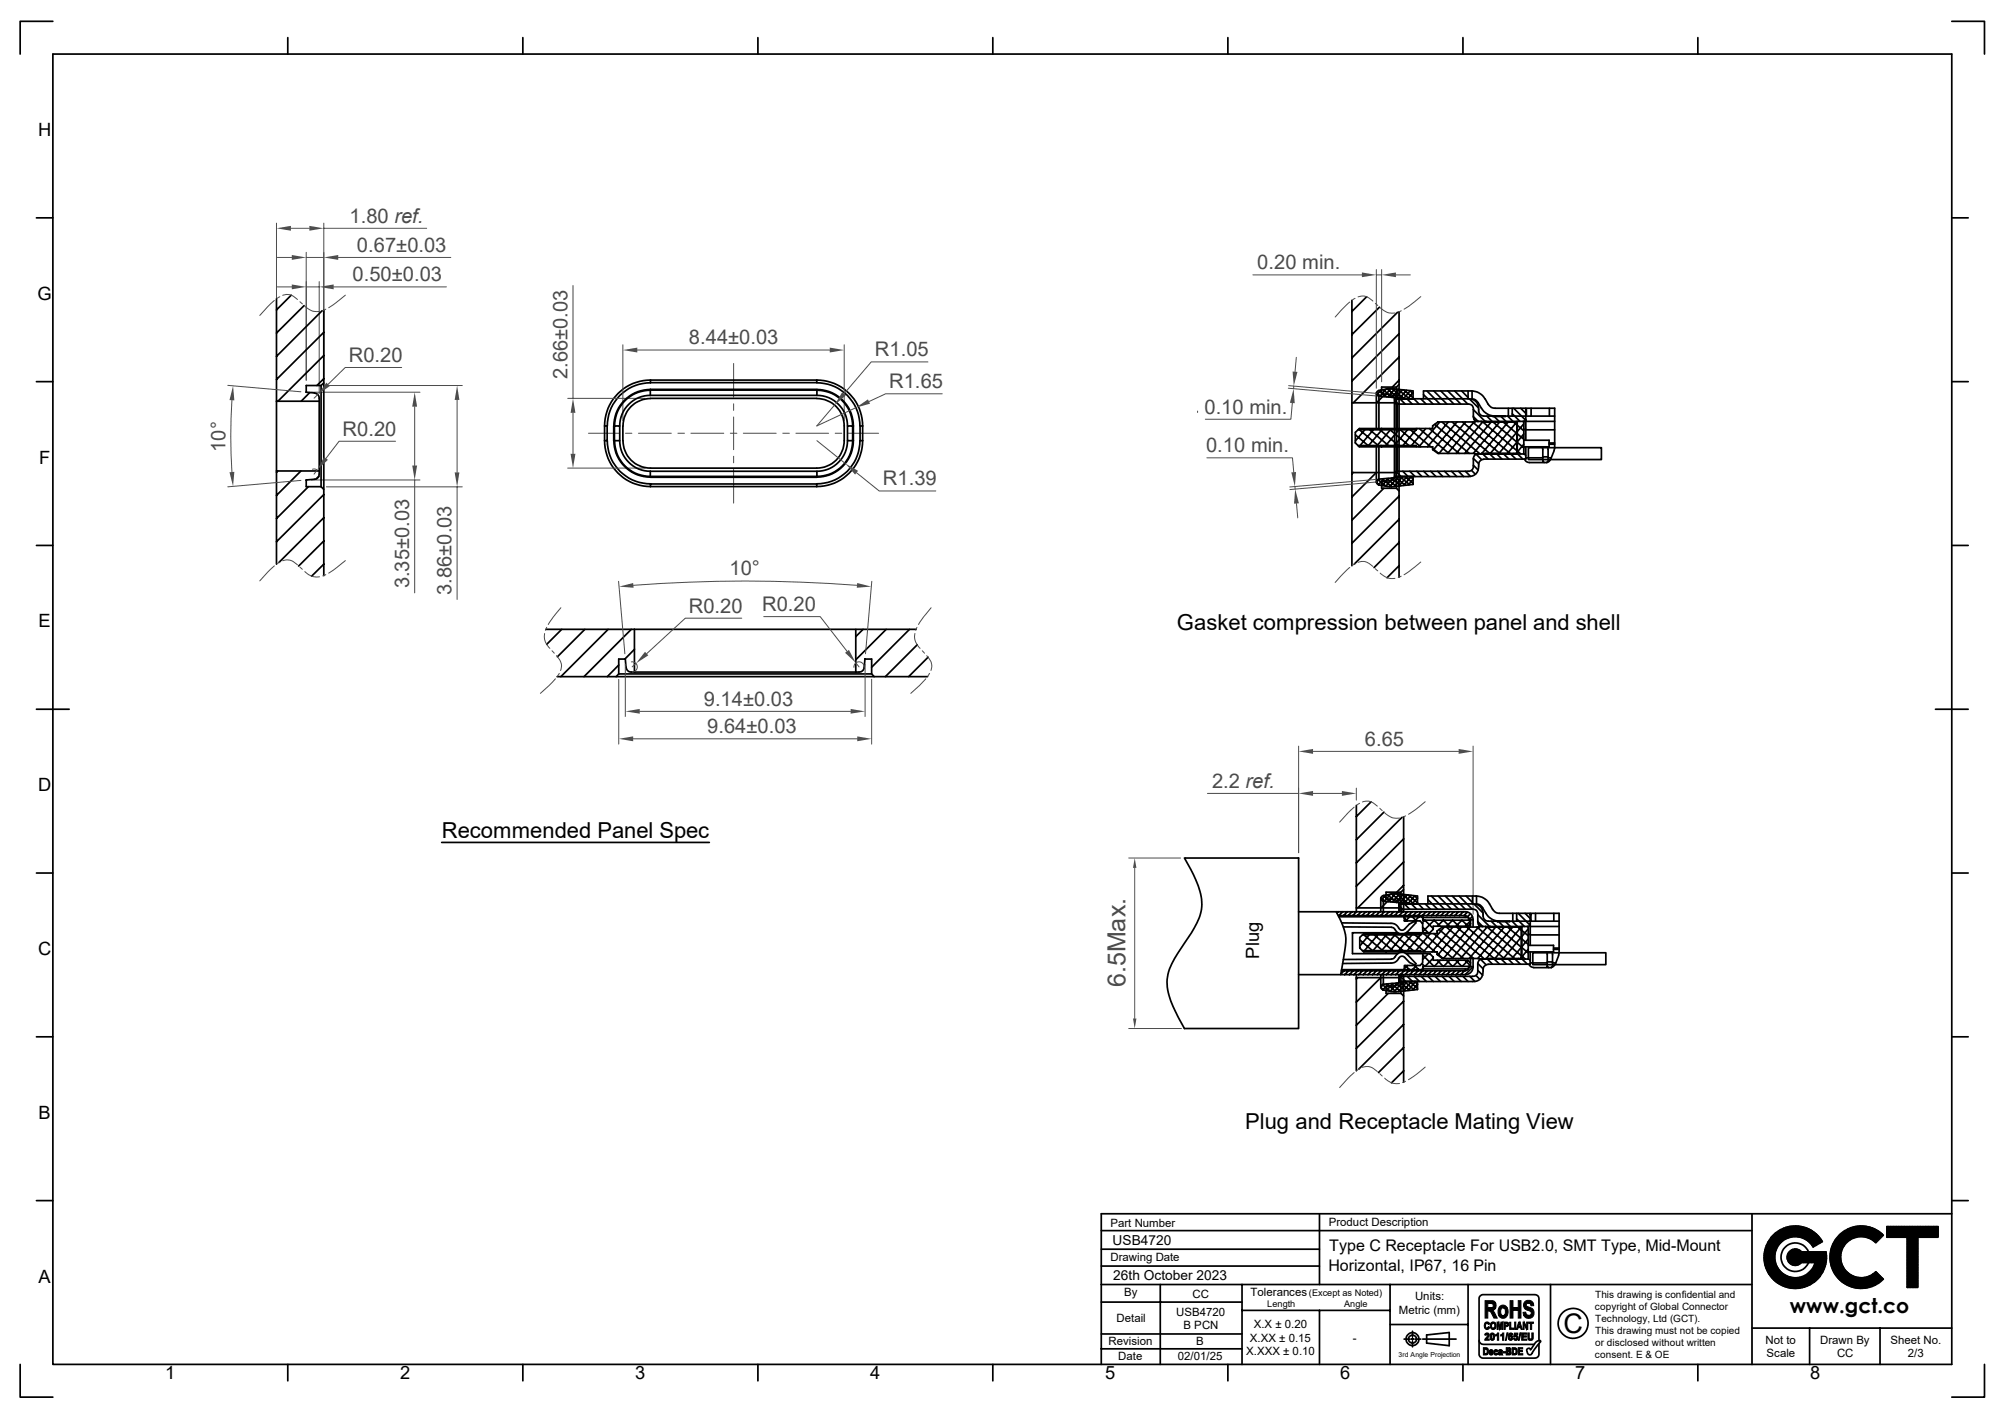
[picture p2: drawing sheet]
<svg xmlns="http://www.w3.org/2000/svg" width="297mm" height="210mm" viewBox="0 0 297 210" stroke-linecap="round" stroke-linejoin="round" font-family="sans-serif">
<g fill="none" stroke="#4b4b4b" stroke-width=".15">
<path d="M108.7 53.8v5M108.7 59.8v1M87.2 64.2h4.5M92.6 64.2h1M94.6 64.2h4.8M100.4 64.2h1M102.3 64.2h4.9M108.2 64.2h1M108.7 61.7v4.9M108.7 67.6v.9M108.7 69.5v5M110.1 64.2h4.9"/>
<path d="M116 64.2h.9M117.9 64.2h4.8M123.7 64.2h1M125.7 64.2h4.5M192.4 110.5v15.8M194.5 111.3h21.6M218.2 110.5v24.9"/>
</g>
<g fill="none" stroke="#000" stroke-width=".25">
<path d="M7.8 8h281.3v194.1h-281.3zM7.8 3.2h-4.8v4.8M42.6 5.6v2.4M77.4 5.6v2.4M112.3 5.6v2.4M147.1 5.6v2.4M181.9 5.6v2.4M216.7 5.6v2.4M251.5 5.6v2.4M289.1 3.2h4.9v4.8M5.4 32.3h2.4M289.1 32.3h2.4"/>
<path d="M5.4 56.5h2.4M289.1 56.5h2.4M5.4 80.8h2.4M289.1 80.8h2.4M5.4 105h4.8M286.7 105h4.8M5.4 129.3h2.4M65.4 124.8h39.7M175.5 127.1h16.9v25.2h-16.9l-1-1.6a11.1 11.1 0 0 1-1.6-5.3 7.6 7.6 0 0 1 1.6-4.2l1-1.5a12.5 12.5 0 0 0 2.5-5 8.5 8.5 0 0 0-1.2-5.2zM192.4 135h24.6a1.16 1.16 0 0 1 1.2 1.2M197.9 135a7.6 7.6 0 0 1 1.3 5.8l-.6 3.5M198.2 135l-.2 .2"/>
<path d="M198.2 135.6h18.8M198.3 135.8h12.5v.5h7v1M198.8 136.7h7.2a1.49 1.49 0 0 1 1.4 1h.5l.9-.9 .7-.3 .2 .2-1.2 1.3a1.12 1.12 0 0 1-1.8-.3M198.9 135l-.6 .6M199 137.3h7.1M199.6 135l-.6 .6M200.3 135l-.6 .6M201 135l-.6 .6M201.6 135l-.5 .6M202.3 135l-.6 .6M203 135l-.6 .6M203.7 135l-.6 .6"/>
<path d="M204.4 135l-.6 .6M205.1 135l-.6 .6M205.8 135l-.6 .6M206.1 137.3l.3 .1 .3 .3M206.5 135l-.6 .6M207 138.1h-6.7v3.1h6.7M207.1 135l-.5 .6M207.8 135l-.6 .6M208 135.8v.6h2.4l.3 .4 .1 1.3M208 136l.4 .4M208.5 135l-.6 .6M208.8 135.8l-.6 .6"/>
<path d="M209.2 135.8l.6 .6M209.2 135l-.6 .6M209.9 135l-.6 .6M210.2 135.8l-.6 .6M210.6 135.8l.2 .2M210.6 135l-.6 .6M210.7 137.3l.9 .8M210.8 135.9h6.7v.4M210.8 135.9v.4M211.1 136.3l1.2 1.2M211.1 136.3l-.4 .4M211.3 135l-.6 .6"/>
<path d="M211.9 135l-.5 .6M212.4 136.3l.9 .9M212.4 136.3l-1.6 1.7M212.6 135l-.6 .6M212.9 137.2l.9-.9 .9 .9M213.3 135l-.6 .6M214 135l-.6 .6M214.3 137.2l.9-.9 .9 .9M214.7 135l-.6 .6M215.4 135l-.6 .6M216.1 135l-.6 .6M216.7 135l-.5 .6"/>
<path d="M217 135.6l.4 .2 .2 .4M217 135.6v.3M217.4 135.1l-.5 .5M217.4 137.1l-.8-.8-.9 .9M217.6 136.2v.1M217.6 136.2h.6M217.8 136.8l-.4 .4h-5.1v.4l-.5 .5h-3.5M217.8 136.4l-.8 .8M217.8 135.3l-.4 .4M218.1 135.7l-.4 .5M218.2 136.2v1.1M289.1 129.3h2.4"/>
<path d="M5.4 153.5h2.4M192.4 144.3h24.6M198.7 143.8h18.3M199.1 143.8l-.5 .4M199.8 143.8l-.6 .5M200.4 143.8l-.5 .5M201.1 143.8l-.5 .5M201.8 143.8l-.5 .5M202.5 143.8l-.6 .5M203.2 143.8l-.6 .5M203.9 143.8l-.6 .5M204.6 143.8l-.6 .5"/>
<path d="M205.3 143.8l-.6 .5M206 143.8l-.6 .5M206.1 142.1h-7.1M206.6 143.8l-.5 .5M206.7 141.7l-.3 .2-.3 .1M206.7 141.7a1.12 1.12 0 0 1 1.8-.3l1.2 1.3-.2 .2-.7-.4-.7-.7a.57 .57 0 0 0-.6-.2 .57 .57 0 0 0-.4 .5l-.4 .4-.5 .1-7.3 .1M207.3 143.8l-.6 .5M208 143.8l-.6 .5M208.2 143l.6 .6M208.3 141.2h3.5l.5 .5v.5h5.1l.4 .4M208.5 143l-.5 .4M208.7 143.8l-.6 .5"/>
<path d="M209.4 143.8l-.6 .5M209.5 143l.7 .6M209.8 143l-.6 .6M210.1 143.8l-.6 .5M210.6 142.7l.4 .4M210.8 141.2l-.1 1.4-.3 .4h-2.4v.6M210.8 143.5l-.2 .1M210.8 141.4l1.6 1.7M210.8 143.8l-.6 .5M210.8 143.1v.4M211.5 143.8l-.6 .5M211.6 141.2l-.9 .9"/>
<path d="M212.1 143.8l-.6 .5M212.3 141.9l-1.2 1.2M212.8 143.8l-.6 .5M212.9 142.2l.9 .9M213.4 142.2l-.9 .9M213.5 143.8l-.6 .5M214.2 143.8l-.6 .5M214.3 142.2l.9 .9M214.7 142.2l-.9 .9M214.9 143.8l-.6 .5M215.6 143.8l-.6 .5M215.6 142.2l.9 .9"/>
<path d="M216.1 142.2l-.9 .9M216.3 143.8l-.6 .5M216.9 143.8l-.5 .5M217 142.2l.8 .8M217 143.5v.3M217.5 142.2l-.9 .9M217.5 143.1v.4h-6.7M217.6 143.2l-.2 .4-.4 .1M217.6 143.1v.1M217.6 143.2h.6M217.8 141.9v1.2h-7v.5h-12.1M218.2 143.2a1.16 1.16 0 0 1-1.2 1.1"/>
<path d="M218.2 143.2l-1.2 1.1M218.2 141.9v1.3M289.1 153.5h2.4M5.4 177.8h2.4M195.5 179.8v10.4M259.5 179.8v22.3M289.1 177.8h2.4M289.1 179.8h-126v22.3M163.1 182.3h96.4M163.1 190.2h96.4M163.1 192.8h20.9M163.1 197.6h20.9"/>
<path d="M163.1 187.5h32.4M163.1 185h32.4M163.1 199.8h20.9M171.9 190.2v11.9M184 190.2v11.9M184 194.1h21.9M195.5 194.1v8M205.9 190.2v11.9M205.9 196.2h11.6M208 198.3h.9M209.1 198.3h.3M209.2 197.2v.8"/>
<path d="M209.2 198.2v.2M209.2 198.7v.8M209.6 198.3h.9M210.7 198.3h5M211.3 197.7l3.4-.4v2l-3.4-.4zM217.5 190.2v11.9M219.1 198.5a.82 .82 0 0 0 1.2 .6h6.9M226.2 199.8a.28 .28 0 0 1 .3-.1 .28 .28 0 0 1 .2 .2l.2-.3a1.57 1.57 0 0 1 1.2-1.1l.1 .2-1.2 1.5a.42 .42 0 0 1-.4 .4 .42 .42 0 0 1-.4-.4zM228 198.5v-6a.68 .68 0 0 0-.9-.8h-6.9a.83 .83 0 0 0-1.1 .6v8a.71 .71 0 0 0 .2 .7 .71 .71 0 0 0 .7 .1h7.1a.71 .71 0 0 0 .7-.1 .71 .71 0 0 0 .2-.8v-1.2M229.7 190.2v11.9M259.5 196.7h29.6M262.7 182.9a4.6 4.6 0 0 1 7.2 1l-1.3 .8a3.1 3.1 0 0 0-4.8-.7 3.1 3.1 0 0 0 .6 4.8 3.1 3.1 0 0 0 4.5-1.8h-2.1a1.2 1.2 0 0 1-1.7 .1 1.2 1.2 0 0 1 0-1.8 1.2 1.2 0 0 1 1.7 .1h3.7a4.6 4.6 0 0 1-5.9 5.2 4.6 4.6 0 0 1-1.9-7.7z"/>
<path d="M262.9 186l-1.4 1.4M262.9 186.3l-1.4 1.3M262.9 186.5l-1.3 1.3M262.9 185.8l-1.5 1.4M262.9 186.7l-1.2 1.3M263 185.5l-1.6 1.6M263 186.9l-1.3 1.2M263 187.1l-1.2 1.2M263.1 185.2l-1.7 1.7M263.1 182.5l-.8 .8M263.1 187.3l-1.2 1.2M263.1 187.4l-1.1 1.2"/>
<path d="M263.2 187.6l-1.1 1.1M263.2 184.7l-1.9 2M263.3 187.7l-1.1 1.2M263.4 187.9l-1.1 1.1M263.5 188l-1.1 1.2M263.6 188.2l-1.1 1.1M263.7 188.3l-1.1 1.1M263.8 182.1l-1.9 1.9M263.8 188.4l-1.1 1.1M263.9 188.5l-1.1 1.1M264.1 188.6l-1.1 1.1M264.2 181.9l-2.6 2.6"/>
<path d="M264.2 188.7l-1.1 1.1M264.4 188.8l-1.2 1.1M264.5 188.9l-1.1 1.1M264.6 181.8l-3.1 3M264.7 189l-1.2 1.1M264.8 189l-1.1 1.2M264.9 181.7l-3.5 3.4M265 189.1l-1.2 1.2M265.2 181.6l-3.8 3.8M265.2 189.2l-1.2 1.2M265.4 189.2l-1.3 1.2M265.5 181.6l-4.2 4.1"/>
<path d="M265.5 185l-.7 .8M265.6 189.2l-1.3 1.3M265.7 181.6l-4.4 4.4M265.8 185l-1.1 1.1M265.8 189.2l-1.3 1.4M266 181.6l-4.7 4.6M266.1 185l-1.4 1.3M266.1 189.2l-1.4 1.4M266.2 181.6l-4.9 4.8M266.3 185l-1.5 1.5M266.3 189.2l-1.5 1.5M266.4 181.6l-1.9 1.9"/>
<path d="M266.4 185.1l-1.6 1.6M266.6 189.2l-1.6 1.5M266.6 185.2l-1.7 1.6M266.6 181.6l-1.7 1.7M266.7 185.3l-1.7 1.7M266.8 181.6l-1.6 1.6M266.8 185.4l-1.7 1.7M266.9 189.1l-1.7 1.7M267 181.7l-1.5 1.5M267.1 185.4l-1.8 1.8M267.2 181.7l-1.4 1.4M267.3 185.4l-1.9 1.9"/>
<path d="M267.4 188.9l-1.9 1.9M267.4 181.8l-1.4 1.3M267.5 185.4l-1.9 2M267.5 181.8l-1.2 1.4M267.7 181.9l-1.3 1.3M267.8 185.4l-2 2M267.9 182l-1.2 1.2M267.9 185.4a2.12 2.12 0 0 0-3.2-.9 2.12 2.12 0 0 0 0 3.4 2.12 2.12 0 0 0 3.2-.9M268 185.4l-2 2M268 182.1l-1.2 1.2M268.1 196.7v5.4M268.2 182.1l-1.2 1.2"/>
<path d="M268.2 185.4l-1.9 1.9M268.4 182.2l-1.2 1.2M268.5 182.3l-1.2 1.2M268.5 185.4l-1.6 1.6M268.6 182.4l-1.1 1.2M268.7 185.4l-1.6 1.6M268.8 182.5l-1.2 1.1M268.9 182.6l-1.1 1.2M268.9 185.4l-1.5 1.6M269 182.7l-1.1 1.2M269.1 182.8l-1.1 1.2M269.2 185.4l-1.6 1.6"/>
<path d="M269.3 183l-1.2 1.1M269.4 183.1l-1.1 1.1M269.4 185.4l-1.6 1.6M269.5 183.2l-1.1 1.1M269.6 183.4l-1.1 1.1M269.6 189l-.9 .9M269.7 185.4l-1.6 1.6M269.7 183.5l-1.1 1.1M269.8 183.6l-.8 .9M269.9 183.8l-.4 .3M269.9 185.4l-1.6 1.6M270 188.3l-1.9 2"/>
<path d="M270.1 185.4l-1.5 1.6M270.2 187.9l-2.6 2.6M270.4 185.4l-1.6 1.6M270.4 187.5l-3.1 3.1M270.4 187.2l-3.4 3.5M270.5 186.9l-3.8 3.9M270.5 185.5l-1.7 1.7M270.5 185.7l-1.9 1.9M270.5 186.6l-4.1 4.2M270.6 185.9l-4.9 4.9M270.6 186.4l-4.5 4.4M270.6 186.1l-4.7 4.7"/>
<path d="M272.6 186.2l-1.3 1.3M272.7 185.9l-1.5 1.5M272.7 186.4l-1.3 1.3M272.7 185.7l-1.5 1.5M272.7 186.6l-1.3 1.3M272.7 186.8l-1.2 1.3M272.8 185.4l-1.7 1.6M272.8 187l-1.2 1.2M272.8 187.2l-1.2 1.2M272.9 185l-1.8 1.8M272.9 187.4l-1.2 1.1M273 187.5l-1.2 1.2"/>
<path d="M273 187.7l-1.1 1.1M273.1 187.8l-1.1 1.1M273.2 184.5l-2.1 2M273.2 188l-1.1 1.1M273.3 182.3l-1.5 1.5M273.3 188.1l-1.1 1.1M273.4 188.2l-1.1 1.1M273.6 188.3l-1.1 1.1M273.7 188.5l-1.1 1.1M273.8 182l-2.3 2.3M273.8 188.6l-1.1 1.1M273.9 188.7l-1.1 1.1"/>
<path d="M274.1 188.8l-1.2 1.1M274.2 181.8l-2.9 2.9M274.2 188.9l-1.1 1.1M274.4 188.9l-1.2 1.2M274.5 181.7l-3.3 3.3M274.6 189l-1.2 1.2M274.7 189.1l-1.2 1.2M274.8 181.6l-3.6 3.7M274.9 189.1l-1.2 1.2M275.1 189.2l-1.2 1.2M275.1 181.6l-4 4M275.3 189.2l-1.3 1.3"/>
<path d="M275.4 181.6l-4.3 4.2M275.5 189.2l-1.3 1.3M275.6 181.6l-4.5 4.5M275.7 189.2l-1.3 1.4M275.8 181.6l-4.7 4.7M276 189.2l-1.4 1.5M276.1 181.6l-2.1 2M276.2 189.2l-1.5 1.5M276.3 181.6l-1.8 1.8M276.5 181.6l-1.6 1.6M276.6 189.1l-1.7 1.6M276.7 181.7l-1.5 1.5"/>
<path d="M276.9 181.7l-1.4 1.4M276.9 189l-1.8 1.8M277.1 181.8l-1.4 1.3M277.2 181.8l-1.3 1.3M277.4 181.9l-1.3 1.3M277.5 188.6l-2.1 2.2M277.6 182l-1.2 1.2M277.7 182l-1.2 1.2M277.9 184a3.1 3.1 0 0 0-4.4 0 3.1 3.1 0 0 0 0 4.3 3.1 3.1 0 0 0 4.4 0l1.1 1.1a4.6 4.6 0 0 1-6.6 0 4.6 4.6 0 0 1 0-6.5 4.6 4.6 0 0 1 6.6 0l-1.1 1.1M277.9 182.1l-1.2 1.2M278 188.4l-2.4 2.4M278 182.2l-1.1 1.2"/>
<path d="M278.1 188.5l-2.3 2.3M278.2 188.7l-2.1 2.1M278.2 182.3l-1.1 1.1M278.3 188.8l-2 2M278.3 182.4l-1.1 1.1M278.4 188.9l-1.8 1.8M278.5 182.5l-1.2 1.1M278.5 196.7v5.4M278.5 189l-1.6 1.6M278.6 182.6l-1.1 1.1M278.7 189.1l-1.4 1.4M278.7 182.7l-1.1 1.1"/>
<path d="M278.8 189.3l-1.1 1.1M278.8 182.8l-1.1 1.1M278.9 189.4l-.7 .7M279.5 181.7h7.6v1.5h-3v7.5h-1.6v-7.5h-3zM279.5 181.7h.1M279.8 181.7l-.3 .2M280 181.7l-.5 .5M280.2 181.7l-.7 .7M280.5 181.7l-1 .9M280.7 181.7l-1.2 1.2M280.9 181.7l-1.4 1.4M281.2 181.7l-1.6 1.5"/>
<path d="M281.4 181.7l-1.6 1.5M281.7 181.7l-1.6 1.5M281.9 181.7l-1.6 1.5M282.1 181.7l-1.5 1.5M282.4 181.7l-1.6 1.5M282.6 181.7l-1.6 1.5M282.9 181.7l-1.6 1.5M283.1 181.7l-1.6 1.5M283.3 181.7l-1.6 1.5M283.5 181.7l-1.5 1.5M283.8 181.7l-1.6 1.5M284 181.7l-1.6 1.5"/>
<path d="M284.1 183.5l-1.6 1.5M284.1 183.7l-1.6 1.6M284.1 183.9l-1.6 1.6M284.1 184.2l-1.6 1.6M284.1 184.4l-1.6 1.6M284.1 184.7l-1.6 1.5M284.1 184.9l-1.6 1.6M284.1 185.1l-1.6 1.6M284.1 185.4l-1.6 1.5M284.1 185.6l-1.6 1.6M284.1 185.8l-1.6 1.6M284.1 186.1l-1.6 1.5"/>
<path d="M284.1 186.3l-1.6 1.6M284.1 186.5l-1.6 1.6M284.1 186.8l-1.6 1.5M284.1 187l-1.6 1.6M284.1 187.2l-1.6 1.6M284.1 187.5l-1.6 1.6M284.1 187.7l-1.6 1.6M284.1 188l-1.6 1.5M284.1 188.2l-1.6 1.6M284.1 188.4l-1.6 1.6M284.1 188.7l-1.6 1.5M284.1 188.9l-1.6 1.6"/>
<path d="M284.1 189.1l-1.5 1.6M284.1 189.4l-1.3 1.3M284.1 189.6l-1.1 1.1M284.1 189.8l-.8 .9M284.1 190.1l-.6 .6M284.1 190.3l-.4 .4M284.1 190.5l-.1 .2M284.2 181.7l-1.7 1.7M284.5 181.7l-2 1.9M284.7 181.7l-2.2 2.2M285 181.7l-2.5 2.4M285.2 181.7l-2.7 2.6"/>
<path d="M285.4 181.7l-2.9 2.9M285.7 181.7l-3.2 3.1M285.9 181.7l-1.6 1.5M286.2 181.7l-1.6 1.5M286.4 181.7l-1.6 1.5M286.6 181.7l-1.5 1.5M286.9 181.7l-1.6 1.5M287.1 181.7l-1.6 1.5M287.1 181.9l-1.4 1.3M287.1 182.1l-1.1 1.1M287.1 182.4l-.9 .8M287.1 182.6l-.7 .6"/>
<path d="M287.1 182.8l-.4 .4M287.1 183.1l-.2 .1M3 202.1v4.8h4.8M42.6 202.1v2.4M77.4 202.1v2.4M112.3 202.1v2.4M147.1 202.1v2.4M181.9 202.1v2.4M216.7 202.1v2.4M251.5 202.1v2.4M294 202.1v4.8h-4.9"/>
<circle cx="209.2" cy="198.3" r=".96"/>
<circle cx="209.2" cy="198.3" r=".59"/>
<circle cx="233" cy="196" r="2.21"/>
</g>
<g fill="#000" stroke="#000" stroke-width=".15">
<path d="M220 197.6h.3l-.1 .1h-.2z" fill-rule="evenodd"/>
<path d="M219.7 199.6l.7 .1-.5 .1v.7h.5l-.1 .1-.6 .1z" fill-rule="evenodd"/>
<path d="M220 195.9l.3-.1 .3 .2h-.4l-.2 .2 .2 .5h.4l-.2 .2h-.2l-.3-.2v-.4z" fill-rule="evenodd"/>
<path d="M220 197.5l.3-.1 .3 .2v.3l-.4 .4h.4v.2h-.7l.5-.7v-.2h-.4z" fill-rule="evenodd"/>
<path d="M220 199.8h.4l.1 .1-.1 .6h-.5h.1a.4 .4 0 0 0 .2-.7z" fill-rule="evenodd"/>
<path d="M220.5 196.5h.1v.2h-.3z" fill-rule="evenodd"/>
<path d="M220.3 196h.3v.1h-.1z" fill-rule="evenodd"/>
<path d="M220 192.6h.8a.62 .62 0 0 1 .8 .4h-1.2v.7h1.1l-.4 .4h-.7v1.1h-.4z" fill-rule="evenodd"/>
<path d="M220.8 196h.4l-.2 .1v.5l.1 .1h.4v.1l-.4 .1-.2-.2-.2-.3z" fill-rule="evenodd"/>
<path d="M220.7 199.9h.3l.2 .3h-.5h.3v-.1l-.4-.1z" fill-rule="evenodd"/>
<path d="M220.9 197.5l.2-.1 .2 .2h-.3l-.1 .1 .1 .6 .3 .1-.2 .1h-.2l-.1-.2-.1-.5z" fill-rule="evenodd"/>
<path d="M220.5 194.1h.7l.6 1.1h-.5l-.5-.9z" fill-rule="evenodd"/>
<path d="M220.9 195.9l.2-.1 .4 .1 .1 .3-.1 .5h-.3l.2-.2-.1-.5z" fill-rule="evenodd"/>
<path d="M221 197.6h.3v.8l-.3-.1 .2-.1v-.5z" fill-rule="evenodd"/>
<path d="M220.7 193h.9v.4l-.1 .3h-1.1h.3a.36 .36 0 0 0 .5-.3 .36 .36 0 0 0-.5-.4z" fill-rule="evenodd"/>
<path d="M221.6 197.7h.2l-.2 .2z" fill-rule="evenodd"/>
<path d="M221.4 199.9h.3l.2 .2-.2 .1v-.1l-.4-.1z" fill-rule="evenodd"/>
<path d="M221.8 197.4h.2v1.1h-.2v-.8h-.2z" fill-rule="evenodd"/>
<path d="M221.8 195.8h.2l-.1 .2v.9h-.1z" fill-rule="evenodd"/>
<path d="M222 195.8l.2 .7-.1 .4-.2-.9z" fill-rule="evenodd"/>
<path d="M222 199.9h.3l.2 .1-.5 .1z" fill-rule="evenodd"/>
<path d="M222.3 197.7h.3l-.3 .2z" fill-rule="evenodd"/>
<path d="M222.3 195.8h.3l-.2 .2-.1 .9h-.2z" fill-rule="evenodd"/>
<path d="M222.6 195.8v1.1h-.2v-.9z" fill-rule="evenodd"/>
<path d="M222.2 193.5a.65 .65 0 0 1 1 .2h-.5a.65 .65 0 0 0-.4 .6 .65 .65 0 0 0 .4 .5h-.7l-.1-.2a1.21 1.21 0 0 1 .3-1.1z" fill-rule="evenodd"/>
<path d="M222.3 197.7l.3-.3h.2v1.1h-.2v-.8z" fill-rule="evenodd"/>
<path d="M223.2 197.4h.2l-.3 1.1h-.1z" fill-rule="evenodd"/>
<path d="M222.8 195.8h.4l.2 .1-.4 .1v.3h.4l-.1 .2h-.3v.4h-.2z" fill-rule="evenodd"/>
<path d="M222.7 193.7h.5a.95 .95 0 0 1 .2 1 .95 .95 0 0 1-1 .5l-.4-.4h.7a.67 .67 0 0 0 0-1.1z" fill-rule="evenodd"/>
<path d="M223.1 196h.4l-.1 .3h-.4h.1a.16 .16 0 0 0 .2-.2 .16 .16 0 0 0-.2-.1z" fill-rule="evenodd"/>
<path d="M223.1 199.6l.7 .1v.1h-.5v.2h.5l-.1 .1 .1 .1h-.5v.3h.5l-.1 .1-.6 .1z" fill-rule="evenodd"/>
<path d="M223.6 195.8h.2v.9h.4v.2h-.6z" fill-rule="evenodd"/>
<path d="M223.6 197.9l.3-.1 .1 .1z" fill-rule="evenodd"/>
<path d="M223.6 197.5l.3-.1 .1 .2h-.3l-.1 .3h.4l-.3 .1a.22 .22 0 0 0 .1 .3h-.3l-.1-.1v-.4z" fill-rule="evenodd"/>
<path d="M223.4 199.8h.4v.2h-.5h.1a.14 .14 0 0 0 .2-.1 .14 .14 0 0 0-.2-.1z" fill-rule="evenodd"/>
<path d="M223.8 197.9h.2l.1 .1v.3l-.3 .2-.3-.2h.4v-.3z" fill-rule="evenodd"/>
<path d="M223.8 197.6h.2l.1 .1h-.2z" fill-rule="evenodd"/>
<path d="M223.7 192.6h.4v1l.8 .5h-.8v1.1h-.4z" fill-rule="evenodd"/>
<path d="M224 199.6h.5l.2 .2h-.5v.7h.5l-.2 .1-.5 .1z" fill-rule="evenodd"/>
<path d="M224.4 195.8h.1v1.1h-.1z" fill-rule="evenodd"/>
<path d="M224.2 198.2l.6 .2-.3 .1z" fill-rule="evenodd"/>
<path d="M224.4 197.8h.3z" fill-rule="evenodd"/>
<path d="M224.3 199.8h.4v.7h-.5h.3l.1-.2-.1-.4z" fill-rule="evenodd"/>
<path d="M224.5 197.9h.3v.5l-.3-.1 .2-.2z" fill-rule="evenodd"/>
<path d="M224.3 197.4h.5v.2h-.3l-.1 .2h.3l.1 .1-.6 .1z" fill-rule="evenodd"/>
<path d="M225.1 197.4h.2l-.3 1.1h-.1z" fill-rule="evenodd"/>
<path d="M225 195.8h.1l-.2 .7 .3 .1h-.3l-.1 .3h-.2z" fill-rule="evenodd"/>
<path d="M225.1 195.8l.4 1.1h-.2l-.1-.3-.3-.1h.3l-.1-.4z" fill-rule="evenodd"/>
<path d="M224.9 192.6h.4v2.6h-.4v-1.1l-.8-.5h.8z" fill-rule="evenodd"/>
<path d="M224.9 199.6h.7v.2h-.5v.2h.4v.2h-.4v.3h.5v.2h-.7z" fill-rule="evenodd"/>
<path d="M225.6 195.8h.2v1.1h-.2z" fill-rule="evenodd"/>
<path d="M225.8 195.8l.3 .7v.4l-.3-.7z" fill-rule="evenodd"/>
<path d="M225.6 194.4l.4-.1 .1 .4 .3 .1h-.7z" fill-rule="evenodd"/>
<path d="M225.4 197.4h.7v.2h-.5v.2h.5v.2h-.5v.3h.6v.2h-.8z" fill-rule="evenodd"/>
<path d="M226.1 195.8h.2v1.1h-.2z" fill-rule="evenodd"/>
<path d="M225.9 192.8a.8 .8 0 0 1 1.2 .2h-.7a.28 .28 0 0 0-.3 .3 .28 .28 0 0 0 .3 .3h.1a.83 .83 0 0 1 .7 1.3 .83 .83 0 0 1-1.5-.1h.7a.37 .37 0 0 0 .4-.4 .37 .37 0 0 0-.4-.3 .8 .8 0 0 1-.5-1.3z" fill-rule="evenodd"/>
<path d="M226.3 197.4h.2v.8l.2 .1h-.4z" fill-rule="evenodd"/>
<path d="M226.4 193h.7l.1 .4h-.4l-.1-.3z" fill-rule="evenodd"/>
<path d="M226.9 197.4h.2v.9l-.2 .2h-.4l-.1-.2h.4l.1-.1z" fill-rule="evenodd"/>
<path d="M226.4 195.8h.7v.2h-.2v.9h-.2v-.9h-.3z" fill-rule="evenodd"/>
<path d="M220.6 200h.3l-.2 .2h.5v.1h-.5l.1 .2h.3l-.1 .1-.1 .1-.3-.2z" fill-rule="evenodd"/>
<path d="M220.9 200.5l.1-.1 .2 .1z" fill-rule="evenodd"/>
<path d="M221.3 200h.3l-.1 .1v.3l.3 .1-.1 .1-.1 .1-.3-.1z" fill-rule="evenodd"/>
<path d="M221.7 200.4h.2l-.1 .1h-.2z" fill-rule="evenodd"/>
<path d="M222 200.6h.4l-.3 .1z" fill-rule="evenodd"/>
<path d="M222 200.3h.3a.14 .14 0 0 0-.1 .1 .14 .14 0 0 0 0 .1h.3l.1 .2-.6-.1z" fill-rule="evenodd"/>
<path d="M222.3 200h.2v.5h-.3l.2-.2h-.4l.4-.1z" fill-rule="evenodd"/>
<path d="M222.7 200.2h.3v.2h-.3z" fill-rule="evenodd"/>
<path d="M223.4 200.2h.4l.1 .1-.1 .2h-.5h.2a.15 .15 0 0 0 .2-.2 .16 .16 0 0 0-.3-.1z" fill-rule="evenodd"/>
</g>
<g fill="#4b4b4b">
<path d="M192.4 111.3l2.1-.4v.7z"/>
<path d="M216.1 110.9l2.1 .4-2.1 .3z"/>
</g>
<path d="M178.9 117.5h13.5M192.4 116.7v9.6M194.5 117.5h4.3M200.9 116.7v1.8" fill="none" stroke="#4b4b4b" stroke-width=".15"/>
<g fill="#4b4b4b">
<path d="M198.8 117.1l2.1 .4-2.1 .4z"/>
<path d="M192.4 117.5l2.1-.4v.8z"/>
</g>
<path d="M167.2 127.1h7.7M168.1 128.5v22.3M167.2 152.3h7.8" fill="none" stroke="#4b4b4b" stroke-width=".15"/>
<g fill="#4b4b4b">
<path d="M168.1 127.1l.2 1.4h-.5z"/>
<path d="M167.8 150.8h.5l-.2 1.5z"/>
</g>
<path d="M41.1 42.5h2.1M45.4 41.7v14.6M45.4 42.5h1.9M47.3 41.7v16.6M49.4 42.5h16.7M177.4 60.9v.2" fill="none" stroke="#4b4b4b" stroke-width=".15"/>
<g fill="#4b4b4b">
<path d="M43.2 42.1l2.2 .4-2.2 .3z"/>
<path d="M47.3 42.5l2.1-.4v.7z"/>
</g>
<path d="M41.1 38.1h2.1M45.4 37.4v18.9M45.4 38.1h2.6M48 37.4v18.7M50.1 38.1h16.7" fill="none" stroke="#4b4b4b" stroke-width=".15"/>
<g fill="#4b4b4b">
<path d="M43.2 37.8l2.2 .3-2.2 .4z"/>
<path d="M48 38.1l2.1-.3v.7z"/>
</g>
<path d="M48.3 57.1h20.2M67.7 59.2v10.8M48.3 72.1h20.2M67.7 72.1v16.7" fill="none" stroke="#4b4b4b" stroke-width=".15"/>
<g fill="#4b4b4b">
<path d="M67.7 57.1l.4 2.1h-.7z"/>
<path d="M67.4 70h.7l-.4 2.1z"/>
</g>
<path d="M46.1 58.1h16.1M46.1 71.1h16.1M61.4 60.2v8.7M61.4 71.1v16.7" fill="none" stroke="#4b4b4b" stroke-width=".15"/>
<g fill="#4b4b4b">
<path d="M61.4 58.1l.4 2.1h-.7z"/>
<path d="M61.1 68.9h.7l-.4 2.2z"/>
</g>
<path d="M41 33v11.6M43.1 33.8h2.7M48 33v13.3M48 33.8h15.2" fill="none" stroke="#4b4b4b" stroke-width=".15"/>
<g fill="#4b4b4b">
<path d="M41 33.8l2.1-.4v.8z"/>
<path d="M45.8 33.4l2.2 .4-2.2 .4z"/>
</g>
<g fill="none" stroke="#000" stroke-width=".25">
<path d="M80.9 93.2h13.1M83.2 93.2l-2.2 2.2M86.6 93.2l-4 4.1M90.1 93.2l-7 7M91.7 98.5l-1.7 1.7M91.7 99.8h37.4M92.7 98.8l-.1-1.2h-.9v2.2l-.4 .4M92.8 98.8a.76 .76 0 0 0 .7 .7h33.8a.76 .76 0 0 0 .7-.7l.1-1.2h1v2.2l.4 .4M93.5 93.2l-7 7M94 93.2h32.8v6.3M94 96.2l-1.4 1.4M94 93.2v6.3"/>
<path d="M126.8 93.2h8.9M127.8 93.2l-1 1.1M131.3 93.2l-4.5 4.5M134.7 93.2l-5.6 5.6M135.9 95.5l-4.8 4.7M137.5 97.3l-2.9 2.9M82.5 100.2h54.9"/>
</g>
<g fill="none" stroke="#4b4b4b" stroke-width=".15">
<path d="M80.7 93.8a2.39 2.39 0 0 0 .7 2.2M81 92.9l-.2 .5M81.8 96.4l.3 .3M82.4 97.1a1.93 1.93 0 0 1 .6 2.2M82.8 99.7l-.2 .4M83.1 90l-1.9 2.5M92.6 98.4v7.7M128.1 98.4v7.7M135.5 93.8a2.3 2.3 0 0 0 .8 2.2M135.8 92.9l-.1 .5M136.6 96.4l.3 .3M137.3 97.1a1.98 1.98 0 0 1 .6 2.2"/>
<path d="M137.7 99.7l-.3 .4M137.9 90l-1.8 2.5M82.3 100.5l-2.2 2.2M94.8 105.4h31.2M137.1 100.5l-2.2 2.2"/>
</g>
<g fill="#4b4b4b">
<path d="M92.6 105.4l2.2-.4v.7z"/>
<path d="M126 105l2.1 .4-2.1 .3z"/>
</g>
<path d="M91.7 100.6v9.6M93.8 109.4h33.2M129.1 100.6v9.6" fill="none" stroke="#4b4b4b" stroke-width=".15"/>
<g fill="#4b4b4b">
<path d="M91.7 109.4l2.1-.3v.7z"/>
<path d="M127 109.1l2.1 .3-2.1 .4z"/>
</g>
<path d="M91.6 86.1l1 10.7M93.8 86.7a216 216 0 0 1 33.1 0M129.1 86.1l-.9 10.7" fill="none" stroke="#4b4b4b" stroke-width=".15"/>
<g fill="#4b4b4b">
<path d="M127 86.3l2.1 .6-2.2 .1z"/>
<path d="M91.7 86.9l2.1-.6 .1 .7z"/>
</g>
<path d="M94.2 98.2l-.6 .6M109.9 91.6h-8.4l-5.7 5.2" fill="none" stroke="#4b4b4b" stroke-width=".15"/>
<path d="M95.5 96.5l.5 .6-1.8 1.1z" fill="#4b4b4b"/>
<path d="M92.3 51.1v11.2M94.4 51.8h28.5M125.1 51.1v11.2M93.5 98a.76 .76 0 0 1 .9 .7 .76 .76 0 0 1-.8 .8" fill="none" stroke="#4b4b4b" stroke-width=".15"/>
<g fill="none" stroke="#000" stroke-width=".25">
<path d="M96.4 56.3a6.8 6.8 0 0 0-6.8 6.8M96.4 56.7a6.4 6.4 0 0 0-6.4 6.4M96.4 56.3v.4h24.6v-.4M96.4 56.3h24.6M121 56.3a6.8 6.8 0 0 1 6.8 6.8M121 56.7a6.4 6.4 0 0 1 6.4 6.4M89.6 65.3a6.8 6.8 0 0 0 6.8 6.8M89.6 63.1v2.2M89.6 65.3h.3M89.6 63.1h.3M89.9 63.1v2.2M90 65.3a6.4 6.4 0 0 0 6.4 6.4"/>
<path d="M96.4 72.1h24.6M96.4 71.7v.4M96.4 71.7h24.6M121 71.7v.4M127.4 65.3a6.4 6.4 0 0 1-6.4 6.4M127.4 65.3h.4M127.8 65.3a6.8 6.8 0 0 1-6.8 6.8M127.8 63.1h-.4v2.2M127.8 63.1v2.2"/>
</g>
<g fill="#4b4b4b">
<path d="M92.3 51.8l2.1-.3v.7z"/>
<path d="M122.9 51.5l2.2 .3-2.2 .4z"/>
</g>
<path d="M84.1 59h11.5M84.9 42.3v16.7M84.1 69.3h11.5M84.9 61.1v6.1" fill="none" stroke="#4b4b4b" stroke-width=".15"/>
<g fill="#4b4b4b">
<path d="M84.5 67.2h.7l-.3 2.1z"/>
<path d="M84.9 59l.3 2.1h-.7z"/>
</g>
<g fill="none" stroke="#000" stroke-width=".25">
<path d="M96.3 57.8a5.3 5.3 0 0 0-5.3 5.3h-.1v2.2M96.3 58.6a4.6 4.6 0 0 0-4.5 4.5M96.3 57.8h24.7v.8h-24.7M96.3 57.7a5.4 5.4 0 0 0-5.4 5.4M96.4 59a4 4 0 0 0-4.1 4.1M96.4 59h24.6M121 59a4 4 0 0 1 4.1 4.1v2.2a4 4 0 0 1-4.1 4h-24.6a4 4 0 0 1-4.1-4M121 58.6a4.6 4.6 0 0 1 4.5 4.5M121 57.8a5.3 5.3 0 0 1 5.3 5.3h.1M121 57.8v-.1h-24.7v.9M121 57.7a5.4 5.4 0 0 1 5.4 5.4M90.9 65.3h.1a5.3 5.3 0 0 0 5.3 5.3"/>
<path d="M90.9 65.3a5.4 5.4 0 0 0 5.4 5.4M91 63.1h.8v2.2h-.8zM91.8 65.3a4.6 4.6 0 0 0 4.5 4.5M92.3 63.1v2.2M96.3 69.8h24.7v.8h-24.7M96.3 69.8v.8M125.5 63.1h.8v2.2h-.8zM125.5 65.3a4.6 4.6 0 0 1-4.5 4.5M126.4 65.3h-.1a5.3 5.3 0 0 1-5.3 5.3v.1h-24.7v-.1M126.4 65.3a5.4 5.4 0 0 1-5.4 5.4M126.4 63.1v2.2"/>
</g>
<path d="M113.1 91.3h8.4l4 5.2M126.8 98.2l.5 .6" fill="none" stroke="#4b4b4b" stroke-width=".15"/>
<path d="M125.2 96.7l.6-.4 1 1.9z" fill="#4b4b4b"/>
<g fill="none" stroke="#4b4b4b" stroke-width=".15">
<path d="M33.7 57.1l10.9 .9M34.4 59.3a83.4 83.4 0 0 0 0 10.6M40.6 44.5l-2.1 2.2M41.4 43.9l-.4 .3M41.9 43.7a1.93 1.93 0 0 1 2.2 .6M44.4 44.7l.4 .3M45.1 45.3a2.28 2.28 0 0 0 2.2 .8M48.3 45.8l-.5 .2M51.2 43.7l-2.5 1.9M199.9 44.7l-2.1 2.3M200.7 44.2l-.4 .2M201.2 44a1.93 1.93 0 0 1 2.2 .6"/>
<path d="M203.7 44.9l.4 .3M204.4 45.6a2.28 2.28 0 0 0 2.2 .7M207.6 46l-.5 .2M210.5 43.9l-1.8 1.4-.7 .5M44.6 71.1l-10.9 1M40.6 83.8l-2.1 2.2M41.4 83.3l-.4 .2M41.9 83a1.93 1.93 0 0 1 2.2 .7M44.4 84l.4 .3M45.1 84.7a2.28 2.28 0 0 0 2.2 .7M48.3 85.1l-.5 .2M51.2 83l-2.5 1.9"/>
<path d="M126.5 98.8a.76 .76 0 0 1 .8-.8 .76 .76 0 0 1 .7 .8M199.9 84l-2.1 2.3M200.7 83.5l-.4 .2M201.2 83.3a1.93 1.93 0 0 1 2.2 .6M203.7 84.2l.4 .3M204.4 84.9a2.28 2.28 0 0 0 2.2 .7M207.6 85.3l-.5 .2M210.5 83.2l-2.5 1.9"/>
</g>
<g fill="none" stroke="#000" stroke-width=".25">
<path d="M41 44.2v39.4M41 59.4h6.3M43.1 43.7l-2.1 2.2M45 45.3l-4 4M45.9 58.1l-1.3 1.3M46.6 58.2a.76 .76 0 0 1 .7 .8v11.2a.76 .76 0 0 1-.7 .8l-1.2 .1v1h2.2l.4 .4M47.6 57.1v15M47.7 46l-6.7 6.8M48 56.7l-.4 .4h-2.2v1l1.2 .1M48 49.2l-7 7M48 52.6l-6.8 6.8M48 56.1l-1.1 1"/>
<path d="M48 45.9v39.3M200.3 44.5v39.3M200.3 59.7h6.3M202.4 43.9l-2.1 2.2M203.9 58.2l.6 .5M203.9 58.3v5.2M204.3 57.8l1.1 1M204.3 45.5l-4 4.1M204.6 57.8l-.7 .7M204.9 57.7l1.3 1.1M205.2 58.4l-1.3 1.3M205.3 57.6l-.9 1.1"/>
<path d="M205.5 57.6l1.8 1.5 1-1.3M206 57.5l-1 1.2M206.1 57.6l3.2 .3v1.2h-2.7h10.9M206.1 57.6l-1.9 .2a.42 .42 0 0 0-.3 .5 .42 .42 0 0 0 .4 .4M206.2 57.6l1.8 1.5M206.6 59.3l.5 .5M206.6 59.5l.1 .2 .3 .1M206.6 57.6l-1 1.2M206.9 57.3v15M207 59.8h10.5a.68 .68 0 0 1 .7 .8v1a.68 .68 0 0 0 .8 .8M207 59.8v3.7M207 46.3l-6.7 6.7"/>
<path d="M207.1 57.7l1.7 1.4M207.2 57.7l-1 1.1M207.2 56.9l-.3 .4h-2.2v1l1.2 .1a.76 .76 0 0 1 .7 .8M207.2 49.4l-6.9 7M207.2 52.9l-6.7 6.8M207.2 56.3l-1 1M207.2 46.2v39.3M207.4 59.1l.8 .7M207.8 57.7l-1.2 1.4M207.9 57.7l1.4 1.2M208.4 59.1l.8 .7M208.8 57.9l.5 .4"/>
<path d="M208.9 57.9l-1 1.2M209.3 58.2l-.8 .9M209.3 58.9l-.1 .2M209.4 59.1l.8 .7M210.5 59.1l.7 .7M210.9 59.1v-1.2h7.1a2.34 2.34 0 0 1 2 1.2l.6 .9 .3 .3 .4 .1 9 .1v5.9M210.9 58.4l1.4 1.4M211.4 57.9l1.9 1.9M212.4 57.9l1.9 1.9M213.4 57.9l2 1.9M214.5 57.9l1.9 1.9M215.5 57.9l1.9 1.9"/>
<path d="M216.5 57.9l1 1M217.5 59.1a1.55 1.55 0 0 1 1.6 1.9l.3 .5 .4 .1h10.5M217.5 57.9v1.2M217.7 59.1l1.3 1.3M218 59.1h.4l.3 .2 .7 1.2M218.1 57.9v1.2M41 69.7h6.3M41.1 69.7l-.1 .2M44.6 69.7l-3.6 3.7M45.7 72.1l-4.7 4.7M47.2 70.6l-.3 .3M48 73.2l-7 7"/>
<path d="M48 76.7l-6.7 6.6M200.3 70h6.3M200.4 70l-.1 .2M200.8 64.4l1.8 1.6M201.1 66h8.7v.2M201.4 63.7l2.8 2.3M202.2 63.7l-1.4 1.6M202.9 63.7l2.8 2.3M203.4 63.7l-1.9 2.3M203.9 70l-3.6 3.6M203.9 66.2v5.2M204.1 71l1.2 1"/>
<path d="M204.2 71.8l1.3 .3M204.3 63.5v-4.8l2.3 .2v11.5a.76 .76 0 0 1-.7 .8l-1.2 .1v1h2.2l.3 .4M204.3 71a.41 .41 0 0 0-.4 .4 .41 .41 0 0 0 .3 .4M204.3 71l-.4 .4 .4 .4M204.3 66.2v4.8M204.4 63.7l2.8 2.3M204.5 63.7l.2-.2v.2M204.5 66l.2 .2v-.2M204.7 63.7l-2 2.3M204.8 70.9l1.3 1.2M204.9 70.9l-.7 .9M205 72.3l-4.7 4.7"/>
<path d="M205.4 70.9l1.4 1.1M205.5 72l.6 .1M205.6 70.9l-.9 1M205.9 63.7l2.8 2.3M206 63.7l-2 2.3M206.1 70.8l1.4 1.1M206.3 70.8l-1 1.2M206.5 70.8l-.3 .3M206.6 66.2v4.6l-2.3 .2M206.6 70.6l1.6 1.3M206.8 69.8l.7 .8M207 69.8l-.3 .1-.1 .3"/>
<path d="M207 66.2v3.6M207.1 70.6l-1.3 1.5M207.2 63.7l-1.9 2.3M207.2 73.5l-6.9 7M207.2 76.9l-6.6 6.6M207.4 70.6l1.4 1.2M207.4 63.7l3 2.5M207.8 70.6l-1.3 1.4M207.8 69.8l.8 .8M208.1 70.6l1.2 1M208.4 70.6l-1.2 1.4M208.5 63.7l-2 2.3"/>
<path d="M208.8 69.8l.8 .8M208.9 70.6l.4 .3M208.9 63.7l3 2.5M209 70.6l-1.1 1.3M209.3 71l-.7 .8M209.8 63.7l-2 2.3M209.8 63.5v.2h-8.7M209.9 69.8l.7 .8M209.9 63.5l-.1 .1M210.2 63.5l4.4 3.6M210.9 69.8l.8 .8M211.2 63.5l-2.1 2.5"/>
<path d="M211.7 63.5l4.4 3.6M211.9 69.8l.8 .8M212.2 66.4l.9 .7M212.5 62.8l5.1 4.3M213 69.8l.7 .8M213.3 62.5l-3.1 3.7M213.6 62.5l5.6 4.7M214 69.8l.8 .8M214.5 62.5l-3 3.7M215 69.8l.8 .8M215.1 62.5l5.6 4.6M215.8 62.5l-3.5 4.1"/>
<path d="M216 69.8l.8 .8M216.6 62.5l5.6 4.6M217.1 69.8l.7 .8M217.1 62.5l-3.9 4.6M218 69.7l.5 .5M218.1 62.5l5.6 4.6M218.2 61.7l.7 .7M218.2 68.9l.8 .7M218.2 67.9l.8 .8M218.2 60.7l1.8 1.7M218.3 62l.2 .4M218.4 62.5l-4 4.6"/>
<path d="M218.5 62.4h.1M218.5 67.2h.1M218.5 62.4l-.1 .1h-5.4l-.8 .6v.4h-10.8l-.6 .5v1.6l.6 .6h10.8v.4l.8 .5h5.4l.1 .1M218.5 62.4h7.2M218.5 67.2h7.2M218.7 67.3l.8 .8M219 67.2a.68 .68 0 0 0-.8 .8v1a.68 .68 0 0 1-.7 .8h-10.5M219.4 62.4l.1 .1h5.2v4.6h-5.2l-.1 .1M219.5 60.5a2.34 2.34 0 0 0 2 1.1M219.6 67.2l.8 .8M219.8 68a.83 .83 0 0 0-.8 1 1.41 1.41 0 0 1-1.5 1.6h-10.9h2.7v1.1l-3.2 .4M220 67.2h3.2"/>
<path d="M220.1 62.4l.1 .1M220.2 67.2h-.1M220.2 61.6l.8 .8M220.7 67.2l.8 .8M220.9 62.5l-3.9 4.6M221.1 62.5l3.6 3M221.1 61.6h1.9M221.3 61.7l.8 .7M221.7 67.2l.8 .8M222.1 62.5l-3.9 4.6M222.4 61.7l.7 .7M222.7 62.5l3 2.6"/>
<path d="M222.7 67.2l.8 .8M223.3 61.6l.8 .8M223.4 62.5l-3.9 4.6M223.4 60.5v1.1M223.8 67.2l.8 .8M224 61.3l1.1 1.1M224 60.5v1.1M224.2 62.5l.5 .5M224.2 60.5l1.8 1.7M224.3 67.1l-.1 .1M224.7 62.5l-3.9 4.6M224.7 62.9l1 .9"/>
<path d="M224.7 65.5l1 .8M224.7 66.7l.6 .5M224.7 62.4v4.8M224.7 66.8l-5.1-4.3-3.9 4.6M224.7 65.4l-1.4 1.7M224.7 66.9l-.1 .2M224.7 62.4v.1M224.8 67.2l.8 .8M225.3 60.5l.7 .7M225.6 62.4l.1 .1M225.7 67.2l.2 .1 .1 .2M225.7 62.8l-3.7 4.3"/>
<path d="M225.7 64.3l-1 1.2M225.7 65.8l-1 1.2M225.7 65.2h3.8v1h-3.8M225.7 62.4v4.8M225.7 63.6h.3M225.8 68h.1M226 62.1l-.1 .2-.2 .1M226 60.6l.1 .1v.7l-.1 .1M226 60.5v4.7M226 66.2v1.8h-6.2M226 62.4h4.3M226 63.7h4.3"/>
<path d="M226 67.8h2.5M226.4 66.3h10.8v1.8h-10.8zM226.8 60.5v1.1M228.4 66.2l.1 .3v1.8l.2 .2M228.5 67.7h.8M229.3 66.2v2.1l-.2 .2h-2.7l-.4-.2-.2-.3M229.3 67.8h.5M229.5 65.6h.8M229.5 65.8h.8M229.5 60.5v1.1M229.7 68l-.2 .3-.4 .2M230.2 66.7l-.5 1.3"/>
<path d="M230.3 66.4l-.1 .3M48 80.1l-3.8 3.7M48 83.6l-1.8 1.7M207.2 80.3l-3.7 3.8M207.2 83.8l-1.7 1.8"/>
</g>
<g fill="#4b4b4b">
<path d="M34.5 57.1l.2 2.2h-.7z"/>
<path d="M34 69.9h.7l-.2 2.1z"/>
</g>
<path d="M47 69.6l-.5 .6M58.6 65.3h-8.4l-1.9 2.6" fill="none" stroke="#4b4b4b" stroke-width=".15"/>
<path d="M48 67.7l.6 .4-1.6 1.5z" fill="#4b4b4b"/>
<path d="M47.1 58.4l-.6 .6M59.5 54.4h-8.4l-2.5 2.5M46.3 69.5h.3l.3 .1" fill="none" stroke="#4b4b4b" stroke-width=".15"/>
<path d="M48.3 56.7l.6 .5-1.8 1.2z" fill="#4b4b4b"/>
<path d="M190.8 57.5l13 1.1M190.9 57.1l13 1.2M191.4 59.7l-.2 2.4h-12.7M191.6 57.2v.4M192 52.9l-.2 2.1" fill="none" stroke="#4b4b4b" stroke-width=".15"/>
<g fill="#4b4b4b">
<path d="M191.5 55l.7 .1-.6 2.1z"/>
<path d="M191.6 57.6l.2 2.1h-.7z"/>
</g>
<path d="M178.8 67.8h12.7l.1 2.1M191.8 72.1l.1 .3M192 74.6l.2 2.1M203.8 71l-12.7 1.1M203.9 71.4l-12.8 1.1" fill="none" stroke="#4b4b4b" stroke-width=".15"/>
<g fill="#4b4b4b">
<path d="M191.9 72.4l.5 2.1-.7 .1z"/>
<path d="M191.3 70l.7-.1-.2 2.2z"/>
</g>
<path d="M203.9 39.9v17.6M204.7 39.9v16.6M185.6 40.7h16.1M203.9 40.7h.8M206.8 40.7h2.1" fill="none" stroke="#4b4b4b" stroke-width=".15"/>
<g fill="#4b4b4b">
<path d="M204.7 40.7l2.1-.4v.7z"/>
<path d="M201.7 40.3l2.2 .4-2.2 .3z"/>
</g>
<g fill="none" stroke="#000" stroke-width=".25">
<path d="M200.9 119.3v15.7M203.1 118.8l-2.2 2.1M200.9 134.5h6.3M201.4 139.2l1.9 1.6M202 138.5l2.8 2.3M202.8 138.5l-1.4 1.6M203.6 138.5l2.7 2.3M204.1 138.5l-2 2.3M204.5 133.1v1.9M204.6 133l.6 .5M204.9 133.5l2.3 .2v1.3M204.9 132.6l1.1 1"/>
<path d="M204.9 133.5v1.5M205 120.3l-4.1 4.1M205.1 138.5l2.7 2.3M205.2 138.5l.1-.2v.2M205.2 132.6l-.6 .7M205.4 138.5l-2 2.3M205.5 132.5l1.4 1.2M205.8 133.2l-1.2 1.3M206 132.4l-.9 1.1M206.1 132.4l1.8 1.5 1.1-1.3M206.6 138.5l2.8 2.3M206.6 138.5l-1.9 2.3"/>
<path d="M206.7 132.3l-1 1.2M206.8 132.3l3.2 .4v1.2h-2.8h10.9M206.8 132.4l-1.9 .2a.42 .42 0 0 0-.3 .5 .42 .42 0 0 0 .3 .4M206.9 132.4l1.8 1.5M207.2 134.1l.6 .5M207.3 134.3l.1 .2 .2 .1M207.3 132.4l-1 1.2M207.5 132.1v2.9M207.6 134.6h10.5a.68 .68 0 0 1 .8 .8v1a.68 .68 0 0 0 .8 .8M207.6 134.6v.4M207.7 121.1l-6.8 6.7M207.7 132.4l1.7 1.5"/>
<path d="M207.8 132.5l-.9 1.1M207.9 138.5l-2 2.3M207.9 131.7l-.4 .4h-2.2v1l1.2 .1a.76 .76 0 0 1 .7 .8M207.9 124.2l-7 7M207.9 127.7l-6.8 6.8M207.9 131.1l-1 1M207.9 121v14M208 133.9l.8 .7M208.1 138.5l3 2.5M208.4 132.5l-1.1 1.4M208.6 132.6l1.4 1.1-.2 .2M209.1 133.9l.7 .7"/>
<path d="M209.1 138.5l-1.9 2.3M209.5 132.7l.5 .4M209.6 132.7l-1 1.2M209.6 138.5l3 2.5M210 133l-.8 .9M210.1 133.9l.8 .7M210.4 138.5l-1.9 2.3M210.4 138.3v.2h-8.6M210.6 138.3l-.2 .1M210.9 138.3l4.4 3.6M211.1 133.9l.8 .7M211.5 133.9v-1.2h7.1a2.34 2.34 0 0 1 2 1.2l.5 .8"/>
<path d="M211.5 133.2l1.4 1.4M211.9 138.3l-2.2 2.5M212 132.7l2 1.9M212.4 138.3l4.4 3.6M213 132.7l2 1.9M213.2 137.7l5.1 4.2M213.9 137.3l-3.1 3.7M214.1 132.7l1.9 1.9M214.2 137.3l5.7 4.7M215.1 132.7l1.9 1.9M215.2 137.3l-3.1 3.7M215.8 137.3l5.5 4.6"/>
<path d="M216.1 132.7l2 1.9M216.5 137.3l-3.5 4.1M217.2 132.7l.9 1M217.3 137.3l5.5 4.6M217.7 137.3l-3.9 4.6M218.1 133.9a1.55 1.55 0 0 1 1.6 1.9l.3 .5 .5 .1h10.4M218.1 132.7v1.2M218.3 133.9l1.4 1.3M218.6 133.9l.6 .1 .4 .5a2.82 2.82 0 0 0 2.2 1.9h.3M218.7 132.7v1.2M218.8 137.3l5.5 4.6M218.9 136.5l.7 .7"/>
<path d="M218.9 135.5l1.7 1.7M219 136.8l.2 .4M219 137.3l-3.9 4.6M219.2 137.2h.1M219.2 137.2l-.1 .1h-5.4l-.8 .6v.4h-10.9l-.6 .5v1.6l.6 .6h10.9v.4l.8 .5h5.4l.1 .1M219.2 137.2h7.2v4.8h-7.2M220 137.2l.1 .1h5.3v4.6h-5.3l-.1 .1M220.3 137.3l-3.9 4.6M220.3 137.3l5.1 4.3M220.8 137.2l.1 .1M220.9 136.4l.8 .8M221.1 134.7l.4 .4 .6 .2h8.8v5.9v.3"/>
<path d="M221.6 137.3l-4 4.6M221.8 137.3l3.6 3M221.8 136.4h1.8M222 136.5l.7 .7M222.8 137.3l-3.9 4.6M223 136.5l.7 .7M223.3 137.3l3.1 2.6M224 136.4l.8 .8M224.1 137.3l-3.9 4.6M224.1 135.3v1.1M224.7 136.1l1.1 1.1M224.7 135.3v1.1"/>
<path d="M224.8 137.3l.6 .5M224.9 135.3l1.8 1.7M225.3 137.3l-3.9 4.6M225.4 137.7l1 .9M225.4 137.2v4.8M225.4 138.7l-2.7 3.2M225.4 137.2v.1M225.9 135.3l.8 .7M226.3 137.2l.1 .1M226.4 139.1l-1 1.2 1 .8M226.4 137.6l-1 1.2M226.4 138.4h.3"/>
<path d="M226.7 136.9l-.1 .2-.2 .1M226.7 135.4l.1 .1v.7l-.1 .1M226.7 135.3v4.7M226.7 137.2h4.2M226.7 138.5h4.2M227.5 135.3v1.1M230.2 135.3v1.1M200.9 144.3v14.3M200.9 144.8h6.3M201.1 144.8l-.2 .2M201.8 140.8h8.6v.2M204.5 144.8l-3.6 3.6"/>
<path d="M204.5 144.3v1.9M204.8 145.8l1.2 1M204.9 145.8l2.3-.2v-1.3v.9a.76 .76 0 0 1-.7 .8M204.9 145.8a.41 .41 0 0 0-.3 .4 .41 .41 0 0 0 .3 .4M204.9 145.8l-.4 .4 .5 .4M204.9 144.3v1.5M205.2 140.8l.1 .2v-.2M205.4 145.7l1.4 1.2M205.6 145.7l-.7 .9 1.3 .3M205.6 147.1l-4.7 4.7M206.1 145.7l1.4 1.1M206.2 146.8l.6 .1"/>
<path d="M206.3 145.7l-.9 1M206.5 146l-1.2 .1v1h2.2l.4 .4M206.8 145.6l1.3 1.1M207 145.6l-1.1 1.2M207.2 145.6l-.4 .3M207.3 145.4l1.5 1.3M207.5 144.6l.7 .8M207.5 144.3v2.8M207.6 144.6l-.2 .1-.1 .3M207.6 144.3v.3M207.8 145.4l-1.3 1.5M207.9 148.3l-7 7"/>
<path d="M207.9 151.7l-6.6 6.6M207.9 155.1l-3.7 3.7M207.9 158.6l-1.8 1.8M207.9 144.3v16M208 145.4l1.5 1.2M208.4 145.4l-1.2 1.4M208.4 144.6l.8 .8M208.8 145.4l1.2 1M209.1 145.4l-1.2 1.4M209.5 144.6l.8 .8M209.5 145.4l.5 .3M209.7 145.4l-1.1 1.3"/>
<path d="M210 145.8l-.7 .8M210.5 144.6l.8 .8M211.5 144.6l.8 .8M212.6 144.6l.8 .8M212.9 141.2l.9 .7M213.6 144.6l.8 .8M214.6 144.6l.8 .8M215.7 144.6l.8 .8M216.7 144.6l.8 .8M217.7 144.6l.8 .8M218.6 144.5l.6 .5M218.9 143.7l.7 .7"/>
<path d="M218.9 142.7l.8 .8M219.2 142h.1M219.3 142.1l.8 .8M219.7 142a.68 .68 0 0 0-.8 .8v1a.7 .7 0 0 1-.8 .8h-10.5M220.3 142l.8 .8M220.5 142.8a.83 .83 0 0 0-.8 1 1.38 1.38 0 0 1-1.6 1.6h-10.9h2.8v1.1l-3.2 .4M220.7 142h3.2M220.8 142h.1M221.3 142l.8 .8M222.4 142l.8 .8M223.4 142l.8 .8M224.4 142l.8 .8"/>
<path d="M224.9 141.9v.1M225.4 141.5l.6 .5M225.4 140.2l-1.4 1.7M225.4 141.7l-.2 .2M225.5 142l.8 .8M226.4 142l.2 .1 .1 .2M226.4 140.6l-1 1.2M226.4 140h3.7v1h-3.7M226.5 142.8l.3 .4 .4 .1M226.7 141v1.8h-6.2M226.7 142.6h2.5M227.1 141.1h10.8v1.8h-10.8z"/>
<path d="M229 141l.2 .3v1.8l.2 .2M229.2 142.5h.8M229.9 141l.1 2.1-.2 .2h-2.6M230 142.6h.5M230.1 140.4h.8M230.1 140.6h.8M230.3 142.8l-.2 .3-.3 .2M230.9 141.5l-.5 1.3"/>
</g>
<g fill="none" stroke="#4b4b4b" stroke-width=".15">
<path d="M123.6 60l-2.6 3.1M137.5 53.6h-8.4l-4.1 4.7M200.6 119.5l-2.2 2.3M201.4 119l-.4 .2M201.8 118.8a1.93 1.93 0 0 1 2.2 .6M204.4 119.7l.3 .3M211.1 118.7l-2.5 1.9M205.1 120.4a2.26 2.26 0 0 0 2.2 .7M208.2 120.8l-.4 .2M200.6 158.8l-2.2 2.3M201.4 158.3l-.4 .2M201.8 158.1a1.93 1.93 0 0 1 2.2 .6"/>
<path d="M204.4 159l.3 .3M205.1 159.7a2.26 2.26 0 0 0 2.2 .7M211.1 158l-2.5 1.9M208.2 160.1l-.4 .2"/>
</g>
<path d="M124.7 58.1l.6 .5-1.7 1.4z" fill="#4b4b4b"/>
<path d="M121 65.3l4.2 3.3M126.9 70l3.3 2.7h8.4" fill="none" stroke="#4b4b4b" stroke-width=".15"/>
<path d="M125.2 68.6l1.9 1.1-.4 .6z" fill="#4b4b4b"/>
<path d="M139.6 58.3h-8.4l-2.5 1.2M126.8 60.4l-5.8 2.7" fill="none" stroke="#4b4b4b" stroke-width=".15"/>
<path d="M126.8 60.4l1.8-1.3 .3 .7z" fill="#4b4b4b"/>
<text font-size="4" x="231.6" y="197.4">C</text>
<text font-size="3.7" fill="#4b4b4b" x="166.7" y="146.2" transform="rotate(-90 166.7 146.2)">6.5Max.</text>
<g font-size="3.3">
<text x="174.3" y="93.3">Gasket compression between panel and shell</text>
<text x="65.4" y="124.1">Recommended Panel Spec</text>
<text x="184.4" y="167.2">Plug and Receptacle Mating View</text>
</g>
<g font-size="3" fill="#4b4b4b">
<text x="51.8" y="33">1.80 ref.</text>
<text x="52.2" y="41.7">0.50±0.03</text>
<text x="52.9" y="37.3">0.67±0.03</text>
<text x="186.2" y="39.9">0.20 min.</text>
<text x="51.7" y="53.6">R0.20</text>
<text x="102" y="51">8.44±0.03</text>
<text x="129.6" y="52.8">R1.05</text>
<text x="84.1" y="56.2" transform="rotate(-90 84.1 56.2)">2.66±0.03</text>
<text x="131.7" y="57.5">R1.65</text>
<text x="50.8" y="64.5">R0.20</text>
<text x="178.4" y="61.3">0.10 min.</text>
<text x="33.4" y="66.9" transform="rotate(-90 33.4 66.9)">10°</text>
<text x="130.8" y="71.9">R1.39</text>
<text x="178.6" y="67">0.10 min.</text>
<text x="60.6" y="87.1" transform="rotate(-90 60.6 87.1)">3.35±0.03</text>
<text x="66.9" y="88.1" transform="rotate(-90 66.9 88.1)">3.86±0.03</text>
<text x="108.1" y="85.2">10°</text>
<text x="102" y="90.7">R0.20</text>
<text x="112.9" y="90.5">R0.20</text>
<text x="104.2" y="104.5">9.14±0.03</text>
<text x="104.8" y="108.6">9.64±0.03</text>
<text x="202.2" y="110.5">6.65</text>
<text x="179.5" y="116.7">2.2 ref.</text>
</g>
<text font-size="3" x="265.1" y="194.4">www.gct.co</text>
<g font-size="2.7">
<text x="5.6" y="20.1">H</text>
<text x="5.6" y="44.4">G</text>
<text x="5.8" y="68.6">F</text>
<text x="5.7" y="92.9">E</text>
<text x="5.6" y="117.2">D</text>
<text x="5.6" y="141.4">C</text>
<text x="186.5" y="142" transform="rotate(-90 186.5 142)">Plug</text>
<text x="5.7" y="165.7">B</text>
<text x="5.7" y="189.9">A</text>
<text x="24.5" y="204.3">1</text>
<text x="59.3" y="204.3">2</text>
<text x="94.1" y="204.2">3</text>
<text x="128.9" y="204.2">4</text>
<text x="163.7" y="204.2">5</text>
<text x="198.5" y="204.2">6</text>
<text x="233.3" y="204.2">7</text>
<text x="268.2" y="204.2">8</text>
</g>
<g font-size="2.4">
<text x="196.9" y="185.3">Type C Receptacle For USB2.0, SMT Type, Mid-Mount</text>
<text x="196.8" y="188.2">Horizontal, IP67, 16 Pin</text>
</g>
<g font-size="2">
<text x="164.8" y="184.4">USB4720</text>
<text x="164.9" y="189.6">26th October 2023</text>
</g>
<g font-size="1.7">
<text x="164.5" y="181.7">Part Number</text>
<text x="196.8" y="181.6">Product Description</text>
<text x="164.5" y="186.8">Drawing Date</text>
<text x="166.5" y="192">By</text>
<text x="185.2" y="191.9">Tolerances</text>
<text x="165.4" y="195.8">Detail</text>
<text x="174.2" y="194.8">USB4720</text>
<text x="175.3" y="196.8">B PCN</text>
<text x="176.6" y="192.2">CC</text>
<text x="185.7" y="196.6">X.X ± 0.20</text>
<text x="207.2" y="194.5">Metric (mm)</text>
<text x="209.6" y="192.6">Units:</text>
<text x="164.2" y="199.2">Revision</text>
<text x="165.6" y="201.4">Date</text>
<text x="174.5" y="201.4">02/01/25</text>
<text x="177.2" y="199.2">B</text>
<text x="184.6" y="200.7">X.XXX ± 0.10</text>
<text x="185.1" y="198.7">X.XX ± 0.15</text>
<text x="200.4" y="198.7">-</text>
<text x="261.5" y="199">Not to</text>
<text x="261.7" y="200.9">Scale</text>
<text x="269.6" y="199">Drawn By</text>
<text x="272.1" y="200.9">CC</text>
<text x="280" y="199">Sheet No.</text>
<text x="282.6" y="200.9">2/3</text>
</g>
<g font-size="1.5">
<text x="236.3" y="194">copyright of Global Connector</text>
<text x="236.3" y="192.2">This drawing is confidential and</text>
<text x="236.3" y="195.8">Technology, Ltd (GCT).</text>
<text x="236.3" y="197.6">This drawing must not be copied</text>
<text x="236.3" y="201.2">consent. E &amp; OE</text>
<text x="236.3" y="199.4">or disclosed without written</text>
</g>
<g font-size="1.4">
<text x="193.9" y="191.9">(Except as Noted)</text>
<text x="187.7" y="193.6">Length</text>
<text x="199.1" y="193.6">Angle</text>
</g>
<text font-size="1" x="207.2" y="200.9">3rd Angle Projection</text>
</svg>
